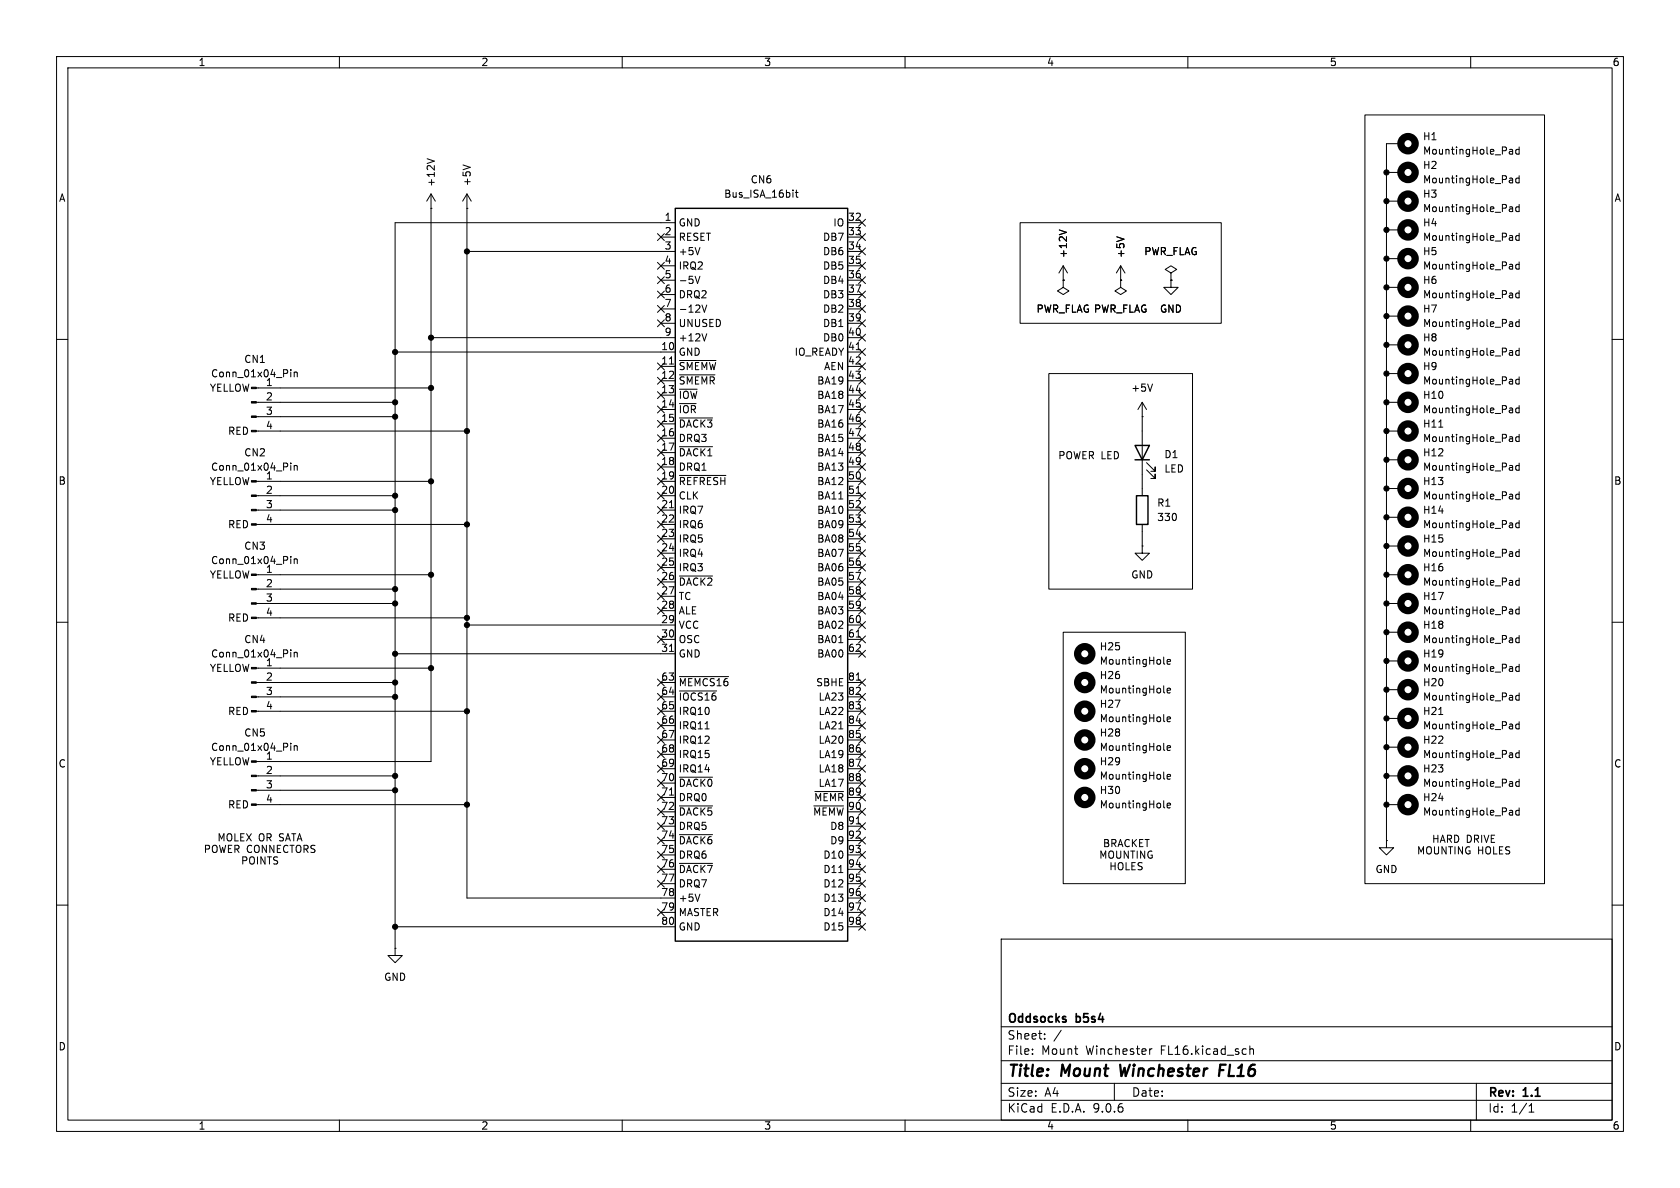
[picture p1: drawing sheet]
<svg xmlns="http://www.w3.org/2000/svg" width="297mm" height="210mm" viewBox="0 0 297 210" stroke-linecap="round" stroke-linejoin="round" font-family="sans-serif">
<g fill="none" stroke="#000" stroke-width=".18">
<path d="M10 10h277v190h-277zM12 12h273v186h-273zM60 10v2M110 10v2M160 10v2M210 10v2M260 10v2M75.5 28.1l1.3 .4M76.2 36.8h.1M76.2 34.3l-.8 1.3M76.2 34.3l.8 1.3M76.2 34.3v100.3h-30.9"/>
<path d="M81.9 29.2l1.2 .4M82.5 36.8h.1M82.5 34.3l-.7 1.3M82.5 34.3l.8 1.3M82.5 34.3v124.5h36.9M119.4 39.4h-49.6v128.2M140.2 33.6v.1M140.6 34h.5M140.8 33.6v1.1l.3 .2M149.9 39.4h2.5M151.8 38.8l1.2 1.2M153 38.8l-1.2 1.2"/>
<path d="M180.3 39.4h35.6v17.8h-35.6zM241.3 20.3h31.7v135.9h-31.7zM245.1 35.6h2.5M245.1 30.5h2.5M247.6 25.4h-2.5v123.2M267 26.4h.2l.2 .2v.6M267 31.5h.2l.2 .2v.6M267 36.6h.2l.2 .1v.7M267.4 37.3l-.4 .1M267.4 36.9h-.4M267.4 32.3h-.4M267.4 31.8h-.4"/>
<path d="M267.4 27.2h-.4M267.4 26.7l-.4 .1M268.6 26v1.2M268.6 31.1v1.2M268.6 36.1v1.3M268.6 26.5l-.4-.1-.2 .2 .1 .6h.5M268.6 31.5h-.4l-.2 .2 .1 .6h.5M268.6 36.6h-.4l-.2 .2 .1 .5h.5M76.2 59.7h43.2M82.5 44.5h36.9M116.2 48.9l1.2 1.2M116.2 46.4l1.2 1.2"/>
<path d="M116.2 54l1.2 1.2M116.2 41.3l1.2 1.2M116.2 51.5l1.2 1.2M116.2 56.5l1.2 1.3M116.8 41.9h2.6M116.8 47h2.6M116.8 49.5h2.6M116.8 52.1h2.6M116.8 54.6h2.6M116.8 57.2h2.6M117.4 48.9l-1.2 1.2M117.4 46.4l-1.2 1.2"/>
<path d="M117.4 54l-1.2 1.2M117.4 41.3l-1.2 1.2M117.4 51.5l-1.2 1.2M117.4 56.5l-1.2 1.3M122.9 48.8l.4 1.3 .4-1.3M123.7 43.8l-.4 1.2M124.1 53.9l.4 1.3 .4-1.3M124.9 59l-.4 1.3M149.9 41.9h2.5M149.9 44.5h2.5M149.9 47h2.5M149.9 49.5h2.5"/>
<path d="M149.9 52.1h2.5M149.9 54.6h2.5M149.9 57.2h2.5M149.9 59.7h2.5M151.8 46.4l1.2 1.2M151.8 43.8l1.2 1.3M151.8 41.3l1.2 1.2M151.8 59.1l1.2 1.2M151.8 56.5l1.2 1.3M151.8 51.5l1.2 1.2M151.8 54l1.2 1.2M151.8 48.9l1.2 1.2"/>
<path d="M153 48.9l-1.2 1.2M153 54l-1.2 1.2M153 56.5l-1.2 1.3M153 46.4l-1.2 1.2M153 43.8l-1.2 1.3M153 41.3l-1.2 1.2M153 59.1l-1.2 1.2M153 51.5l-1.2 1.2M187.3 40.6l1.2 .5M188 49.5v1.3l1 .6-1 .7-1.1-.7 1.1-.6M188 49.5h.1M188 47l-.8 1.3"/>
<path d="M188 47l.7 1.3M188 47v2.5M197.4 41.9l1.3 .4M198.1 49.5h.1M198.1 49.5v1.3l1 .6-1 .7-1-.7 1-.6M198.1 47l-.7 1.3M198.1 47l.8 1.3M198.1 47v2.5M207 48.3l1-.7-1-.6-1 .6 1 .7v1.2M207 49.5h.1M207 49.5v1.3h1.3l-1.3 1.3-1.3-1.3h1.3M245.1 40.6h2.5"/>
<path d="M245.1 50.8h2.5M245.1 45.7h2.5M245.1 55.9h2.5M267 41.6h.2l.2 .2v.7M267 46.7h.2l.2 .2v.7M267 51.8h.2l.2 .2v.6M267 56.9h.2l.2 .2v.6M267.4 42.4l-.4 .1M267.4 41.9l-.4 .1M267.4 52.6h-.4M267.4 52.1l-.4 .1M267.4 47.5l-.4 .1"/>
<path d="M267.4 47l-.4 .1M267.4 57.7h-.4M267.4 57.2h-.4M268.6 41.7l-.4-.1-.2 .3 .1 .5h.5M268.6 41.2v1.3M268.6 46.3v1.3M268.6 51.4v1.2M268.6 56.5v1.2M268.6 46.8l-.4-.1-.2 .3 .1 .5h.5M268.6 51.9l-.4-.1-.2 .2 .1 .6h.5M268.6 56.9h-.4l-.2 .2 .1 .6h.5M10 60h2"/>
<path d="M45.3 68.6h30.9M45.3 71.1h24.5M45.3 73.7h24.5M45.3 76.2h37.2M51.4 65.3v.2M51.4 65.8v.8M52 65.8v.8M52 65.9l.2-.1h.3l.1 .8M69.8 62.2h49.6M116.2 66.7l1.2 1.2M116.2 74.3l1.2 1.2M116.2 64.2l1.2 1.2"/>
<path d="M116.2 69.2l1.2 1.3M116.2 71.8l1.2 1.2M116.2 79.4l1.2 1.2M116.2 76.9l1.2 1.2M116.8 64.8h2.6M116.8 67.3h2.6M116.8 69.9h2.6M116.8 72.4h2.6M116.8 74.9h2.6M116.8 77.5h2.6M117.4 66.7l-1.2 1.2M117.4 74.3l-1.2 1.2"/>
<path d="M117.4 64.2l-1.2 1.2M117.4 79.4l-1.2 1.2M117.4 76.9l-1.2 1.2M117.4 69.2l-1.2 1.3M117.4 71.8l-1.2 1.2M118.4 64.4h.7M120.1 63.7h6.5M120.1 66.3h6.3M120.1 68.8h3.1M120.1 71.3h3M120.1 73.9h5.9M120.1 79h5.9"/>
<path d="M149.9 62.2h2.5M149.9 64.8h2.5M149.9 67.3h2.5M149.9 69.9h2.5M149.9 72.4h2.5M149.9 74.9h2.5M149.9 77.5h2.5M151.4 61.8h.7M151.8 79.4l1.2 1.2M151.8 66.7l1.2 1.2M151.8 61.6l1.2 1.2M151.8 69.2l1.2 1.3"/>
<path d="M151.8 74.3l1.2 1.2M151.8 71.8l1.2 1.2M151.8 64.2l1.2 1.2M151.8 76.9l1.2 1.2M153 79.4l-1.2 1.2M153 66.7l-1.2 1.2M153 76.9l-1.2 1.2M153 69.2l-1.2 1.3M153 61.6l-1.2 1.2M153 64.2l-1.2 1.2M153 74.3l-1.2 1.2M153 71.8l-1.2 1.2"/>
<path d="M185.4 66h25.4v38.1h-25.4zM201.9 73.7h.1M201.9 71.1l-.7 1.3M201.9 71.1l.8 1.3M201.9 71.1v16.5M203.7 67.9l-.4 1.3M245.1 71.1h2.5M245.1 76.2h2.5M245.1 61h2.5M245.1 66h2.5M254.4 75.5h.7M267 62h.2l.2 .1v.7"/>
<path d="M267 67h.2l.2 .2v.7M267 72.1h.2l.2 .2v.7M267 77.2h.2l.2 .2v.6M267.4 78h-.4M267.4 77.5l-.4 .1M267.4 72.9l-.4 .1M267.4 72.4l-.4 .1M267.4 62.7l-.4 .1M267.4 62.3h-.4M267.4 67.8l-.4 .1M267.4 67.3l-.4 .1M268.6 61.5v1.3"/>
<path d="M268.6 66.6v1.3M268.6 71.7v1.3M268.6 76.8v1.2M268.6 62h-.4l-.2 .2 .1 .5h.5M268.6 67.1l-.4-.1-.2 .3 .1 .5h.5M268.6 72.2l-.4-.1-.2 .3 .1 .5h.5M268.6 77.3l-.4-.1-.2 .2 .1 .6h.5M285 60h2M45.3 85.1h30.9M45.3 87.6h24.5M45.3 90.2h24.5M45.3 92.7h37.2"/>
<path d="M51.4 81.9v.1M51.4 82.3v.8M51.4 98.4v.1M51.4 98.8v.8M52 82.3v.8M52 98.8v.8M52 82.4l.2-.1h.3l.1 .8M52 98.9l.2-.1 .3 .1 .1 .7M116.2 94.6l1.2 1.3M116.2 87l1.2 1.2M116.2 84.5l1.2 1.2M116.2 89.6l1.2 1.2"/>
<path d="M116.2 92.1l1.2 1.2M116.2 97.2l1.2 1.2M116.2 99.7l1.2 1.2M116.2 81.9l1.2 1.3M116.8 80h2.6M116.8 82.6h2.6M116.8 85.1h2.6M116.8 87.6h2.6M116.8 90.2h2.6M116.8 92.7h2.6M116.8 95.3h2.6M116.8 97.8h2.6"/>
<path d="M117.4 94.6l-1.2 1.3M117.4 87l-1.2 1.2M117.4 84.5l-1.2 1.2M117.4 89.6l-1.2 1.2M117.4 92.1l-1.2 1.2M117.4 97.2l-1.2 1.2M117.4 99.7l-1.2 1.2M117.4 81.9l-1.2 1.3M118.4 89.8h.7M120.1 84h8.2M148.3 88.2h.7M149.9 80h2.5"/>
<path d="M149.9 82.6h2.5M149.9 85.1h2.5M149.9 87.6h2.5M149.9 90.2h2.5M149.9 92.7h2.5M149.9 95.3h2.5M149.9 97.8h2.5M151.4 87.2h.7M151.8 99.7l1.2 1.2M151.8 92.1l1.2 1.2M151.8 84.5l1.2 1.2M151.8 94.6l1.2 1.3"/>
<path d="M151.8 87l1.2 1.2M151.8 81.9l1.2 1.3M151.8 97.2l1.2 1.2M151.8 89.6l1.2 1.2M153 99.7l-1.2 1.2M153 89.6l-1.2 1.2M153 84.5l-1.2 1.2M153 87l-1.2 1.2M153 97.2l-1.2 1.2M153 94.6l-1.2 1.3M153 92.1l-1.2 1.2M153 81.9l-1.2 1.3"/>
<path d="M201.9 96.5v1.3h1.3l-1.3 1.3-1.2-1.3h1.2M201.9 96.5h.1M201.9 92.7v3.8M202.7 83.1l1.5 1.5v-.8v.8h-.7M202.7 81.8l1.5 1.5v-.7v.7h-.7M245.1 81.3h2.5M245.1 96.5h2.5M245.1 91.4h2.5M245.1 86.4h2.5M267 82.3h.2l.2 .2v.6M267 87.4h.2l.2 .1v.7M267 92.4h.2l.2 .2v.7"/>
<path d="M267 97.5h.2l.2 .2v.7M267.4 88.1l-.4 .1M267.4 83.1h-.4M267.4 82.6h-.4M267.4 98.3l-.4 .1M267.4 97.8l-.4 .1M267.4 93.2l-.4 .1M267.4 92.7l-.4 .1M267.4 87.7h-.4M268.6 81.9v1.2M268.6 86.9v1.3M268.6 92v1.3"/>
<path d="M268.6 97.1v1.3M268.6 82.3h-.4l-.2 .2 .1 .6h.5M268.6 87.4h-.4l-.2 .2 .1 .5h.5M268.6 92.5l-.4-.1-.2 .3 .1 .5h.5M268.6 97.6l-.4-.1-.2 .3 .1 .5h.5M10 110h2M45.3 118.1h30.9M45.3 101.6h30.9M45.3 104.1h24.5M45.3 106.7h24.5M45.3 109.2h37.2M51.4 114.9v.1"/>
<path d="M51.4 115.3v.8M52 115.3v.8M52 115.4l.2-.1 .3 .1 .1 .7M69.8 115.6h49.6M82.5 110.5h36.9M116.2 102.3l1.2 1.2M116.2 107.3l1.2 1.3M116.2 112.4l1.2 1.2M116.2 104.8l1.2 1.2M116.8 100.3h2.6M116.8 102.9h2.6M116.8 105.4h2.6"/>
<path d="M116.8 108h2.6M116.8 113h2.6M117.4 102.3l-1.2 1.2M117.4 107.3l-1.2 1.3M117.4 112.4l-1.2 1.2M117.4 104.8l-1.2 1.2M118.4 115.2h.7M120.1 101.8h5.9M120.1 119.6h8.7M148.3 113.6h.7M149.9 100.3h2.5M149.9 102.9h2.5"/>
<path d="M149.9 105.4h2.5M149.9 108h2.5M149.9 110.5h2.5M149.9 113h2.5M149.9 115.6h2.5M151.4 112.6h.7M151.8 107.3l1.2 1.3M151.8 115l1.2 1.2M151.8 112.4l1.2 1.2M151.8 104.8l1.2 1.2M151.8 109.9l1.2 1.2M151.8 102.3l1.2 1.2"/>
<path d="M153 107.3l-1.2 1.3M153 115l-1.2 1.2M153 112.4l-1.2 1.2M153 104.8l-1.2 1.2M153 109.9l-1.2 1.2M153 102.3l-1.2 1.2M188 111.8h21.5v44.4h-21.5zM205.7 117.2l.2 .2M206.3 117l.6-.1v-.3h-.4l-.2 .2 .1 .6h.5M245.1 116.8h2.5M245.1 101.6h2.5M245.1 106.7h2.5"/>
<path d="M245.1 111.8h2.5M267 102.6h.2l.2 .2v.6M267 107.7h.2l.2 .2v.6M267 112.8h.2l.2 .1v.7M267 117.8h.2l.2 .2v.7M267.4 113.5l-.4 .1M267.4 118.6l-.4 .1M267.4 118.1l-.4 .1M267.4 103.4h-.4M267.4 102.9l-.4 .1M267.4 113.1h-.4M267.4 108.5h-.4"/>
<path d="M267.4 108h-.4M268.6 102.2v1.2M268.6 107.3v1.2M268.6 112.3v1.3M268.6 117.4v1.3M268.6 102.7l-.4-.1-.2 .2 .1 .6h.5M268.6 107.7h-.4l-.2 .2 .1 .6h.5M268.6 112.8h-.4l-.2 .2 .1 .5h.5M268.6 117.9l-.4-.1-.2 .3 .1 .5h.5M285 110h2M45.3 120.7h24.5M45.3 123.2h24.5"/>
<path d="M45.3 125.7h37.2M45.3 137.2h24.5M45.3 139.7h24.5M51.4 131.4v.1M51.4 131.8v.9M52 131.8v.9M52 131.9l.2-.1 .3 .1 .1 .8M116.2 125.1l1.2 1.2M116.2 120l1.2 1.3M116.2 135.3l1.2 1.2M116.2 122.6l1.2 1.2M116.2 137.8l1.2 1.2"/>
<path d="M116.2 132.7l1.2 1.3M116.2 130.2l1.2 1.2M116.2 127.7l1.2 1.2M116.8 120.7h2.6M116.8 123.2h2.6M116.8 125.7h2.6M116.8 128.3h2.6M116.8 130.8h2.6M116.8 133.4h2.6M116.8 135.9h2.6M116.8 138.4h2.6M117.4 137.8l-1.2 1.2"/>
<path d="M117.4 125.1l-1.2 1.2M117.4 120l-1.2 1.3M117.4 135.3l-1.2 1.2M117.4 122.6l-1.2 1.2M117.4 132.7l-1.2 1.3M117.4 130.2l-1.2 1.2M117.4 127.7l-1.2 1.2M120.1 122.1h6.6M120.1 137.4h5.9M124.6 128.8h.8M144.1 139.9h5M149.9 120.7h2.5"/>
<path d="M149.9 123.2h2.5M149.9 125.7h2.5M149.9 128.3h2.5M149.9 130.8h2.5M149.9 133.4h2.5M149.9 135.9h2.5M149.9 138.4h2.5M151.4 120.2h.7M151.8 135.3l1.2 1.2M151.8 132.7l1.2 1.3M151.8 137.8l1.2 1.2M151.8 122.6l1.2 1.2"/>
<path d="M151.8 125.1l1.2 1.2M151.8 127.7l1.2 1.2M151.8 130.2l1.2 1.2M151.8 120l1.2 1.3M153 135.3l-1.2 1.2M153 132.7l-1.2 1.3M153 137.8l-1.2 1.2M153 122.6l-1.2 1.2M153 125.1l-1.2 1.2M153 127.7l-1.2 1.2M153 130.2l-1.2 1.2M153 120l-1.2 1.3"/>
<path d="M205.7 137.6l.2 .1M205.7 122.3l.2 .2M205.7 132.5l.2 .2M205.7 127.4l.2 .2M206.3 137.3l.6-.1v-.2l-.4-.1-.2 .2 .1 .6h.5M206.3 122.1l.6-.1v-.3h-.4l-.2 .1 .1 .6h.5M206.3 127.2l.6-.2v-.2l-.4-.1-.2 .2 .1 .6h.5M206.3 132.2l.6-.1v-.2l-.4-.1-.2 .2 .1 .6h.5M245.1 137.2h2.5M245.1 127h2.5M245.1 132.1h2.5M245.1 121.9h2.5"/>
<path d="M254.4 126.3h.7M267 122.9h.2l.2 .2v.7M267 128h.2l.2 .2v.6M267 133.1h.2l.2 .2v.6M267 138.2h.2l.2 .1v.7M267.4 128.8h-.4M267.4 128.3l-.4 .1M267.4 133.9h-.4M267.4 133.4h-.4M267.4 138.9l-.4 .1M267.4 138.5h-.4M267.4 123.7l-.4 .1"/>
<path d="M267.4 123.2l-.4 .1M268.6 122.5v1.3M268.6 127.6v1.2M268.6 132.7v1.2M268.6 137.7v1.3M268.6 123l-.4-.1-.2 .3 .1 .5h.5M268.6 128.1l-.4-.1-.2 .2 .1 .6h.5M268.6 133.1h-.4l-.2 .2 .1 .6h.5M268.6 138.2h-.4l-.2 .2 .1 .5h.5M45.3 142.2h37.2M116.2 145.4l1.2 1.3M116.2 148l1.2 1.2"/>
<path d="M116.2 153.1l1.2 1.2M116.2 150.5l1.2 1.2M116.2 155.6l1.2 1.2M116.2 142.9l1.2 1.2M116.2 140.4l1.2 1.2M116.8 141h2.6M116.8 143.5h2.6M116.8 146.1h2.6M116.8 148.6h2.6M116.8 151.1h2.6M116.8 153.7h2.6M116.8 156.2h2.6"/>
<path d="M117.4 142.9l-1.2 1.2M117.4 150.5l-1.2 1.2M117.4 148l-1.2 1.2M117.4 140.4l-1.2 1.2M117.4 145.4l-1.2 1.3M117.4 153.1l-1.2 1.2M117.4 155.6l-1.2 1.2M118.4 140.6h.7M120.1 142.5h5.9M120.1 147.5h5.9M120.1 152.6h5.9M123.7 158.1l-.4 1.2"/>
<path d="M143.9 142.5h5.2M148.3 154.2h.7M149.9 141h2.5M149.9 143.5h2.5M149.9 146.1h2.5M149.9 148.6h2.5M149.9 151.1h2.5M149.9 153.7h2.5M149.9 156.2h2.5M149.9 158.8h2.5M151.4 145.6h.7M151.8 158.1l1.2 1.3"/>
<path d="M151.8 148l1.2 1.2M151.8 142.9l1.2 1.2M151.8 145.4l1.2 1.3M151.8 140.4l1.2 1.2M151.8 150.5l1.2 1.2M151.8 153.1l1.2 1.2M151.8 155.6l1.2 1.2M153 158.1l-1.2 1.3M153 148l-1.2 1.2M153 142.9l-1.2 1.2M153 145.4l-1.2 1.3M153 140.4l-1.2 1.2"/>
<path d="M153 150.5l-1.2 1.2M153 153.1l-1.2 1.2M153 155.6l-1.2 1.2M205.7 142.6l.2 .2M206.3 142.4l.6-.1v-.3h-.4l-.2 .2 .1 .6h.5M245.1 148.6v1.3h1.3l-1.3 1.2-1.3-1.2h1.3M245.1 148.6h.1M245.1 142.2h2.5M267 143.2h.2l.2 .2v.7M267.4 144l-.4 .1M267.4 143.5l-.4 .1M268.6 142.8v1.3"/>
<path d="M268.6 143.3l-.4-.1-.2 .3 .1 .5h.5M10 160h2M69.8 167.6v1.3h1.3l-1.3 1.3-1.2-1.3h1.2M69.8 167.6h.1M69.8 163.8h49.6M116.2 160.7l1.2 1.2M116.8 161.3h2.6M117.4 160.7l-1.2 1.2M149.9 161.3h2.5M149.9 163.8h2.5M151.8 160.7l1.2 1.2M151.8 163.2l1.2 1.2"/>
<path d="M153 160.7l-1.2 1.2M153 163.2l-1.2 1.2M177 166h108v32h-108zM285 160h2M60 198v2M110 198v2M160 198v2M177 194.5h108M177 191.5h108M177 187.5h108M177 181.5h108M182.5 186.3v.1"/>
<path d="M182.5 185.5v.1M184.7 183.6v.1M184.7 182.8v.1M187.6 182.1l-1.3 2M197 191.5v3M203.2 185.4v1M203.7 185.4l-.3 .1-.2 .2M210 198v2M221 185.5l.2-.1 .3 .1 .1 .9M221 184.9v1.5M260 198v2M261 191.5v6.5"/>
<path d="M270.3 196.6h.9M270.3 195.5l.4-.4v1.5"/>
</g>
<path d="M198 188.2l.3 2 .5-1.4M215.6 189.2h.7M216.7 188.2h-1l-.2 2" fill="none" stroke="#000" stroke-width=".4"/>
<g fill="none" stroke="#000" stroke-width="1.3">
<circle cx="248.9" cy="30.5" r="1.27"/>
<circle cx="248.9" cy="35.6" r="1.27"/>
<circle cx="248.9" cy="25.4" r="1.27"/>
<circle cx="248.9" cy="50.8" r="1.27"/>
<circle cx="248.9" cy="40.6" r="1.27"/>
<circle cx="248.9" cy="55.9" r="1.27"/>
<circle cx="248.9" cy="45.7" r="1.27"/>
<circle cx="248.9" cy="61" r="1.27"/>
<circle cx="248.9" cy="76.2" r="1.27"/>
<circle cx="248.9" cy="66" r="1.27"/>
<circle cx="248.9" cy="71.1" r="1.27"/>
<circle cx="248.9" cy="81.3" r="1.27"/>
<circle cx="248.9" cy="86.4" r="1.27"/>
<circle cx="248.9" cy="91.4" r="1.27"/>
<circle cx="248.9" cy="96.5" r="1.27"/>
<circle cx="191.8" cy="115.6" r="1.27"/>
<circle cx="248.9" cy="111.8" r="1.27"/>
<circle cx="248.9" cy="101.6" r="1.27"/>
<circle cx="248.9" cy="116.8" r="1.27"/>
<circle cx="248.9" cy="106.7" r="1.27"/>
<circle cx="191.8" cy="120.6" r="1.27"/>
<circle cx="191.8" cy="125.7" r="1.27"/>
<circle cx="191.8" cy="135.9" r="1.27"/>
<circle cx="191.8" cy="130.8" r="1.27"/>
<circle cx="248.9" cy="121.9" r="1.27"/>
<circle cx="248.9" cy="127" r="1.27"/>
<circle cx="248.9" cy="137.2" r="1.27"/>
<circle cx="248.9" cy="132.1" r="1.27"/>
<circle cx="191.8" cy="141" r="1.27"/>
<circle cx="248.9" cy="142.2" r="1.27"/>
</g>
<path d="M119.4 36.8h30.5v129.6h-30.5zM200.7 78.7h2.5l-1.3 2.6zM200.7 81.3h2.5M200.9 87.6h2v5.1h-2z" fill="none" stroke="#000" stroke-width=".25"/>
<g fill="#000" stroke="#000" stroke-width=".18">
<path d="M44.4 68.5h.9v.2h-.9zM44.4 71h.9v.2h-.9zM44.4 73.5h.9v.3h-.9zM44.4 76.1h.9v.2h-.9zM44.4 85h.9v.2h-.9zM44.4 87.5h.9v.3h-.9zM44.4 90h.9v.3h-.9zM44.4 92.6h.9v.2h-.9zM44.4 118h.9v.2h-.9zM44.4 101.5h.9v.2h-.9zM44.4 104h.9v.3h-.9zM44.4 106.6h.9v.2h-.9z"/>
<path d="M44.4 109.1h.9v.2h-.9zM44.4 120.5h.9v.3h-.9zM44.4 123.1h.9v.2h-.9zM44.4 125.6h.9v.3h-.9zM44.4 134.5h.9v.2h-.9zM44.4 137h.9v.3h-.9zM44.4 139.6h.9v.2h-.9zM44.4 142.1h.9v.3h-.9z"/>
<circle cx="245.1" cy="35.6" r=".46"/>
<circle cx="245.1" cy="30.5" r=".46"/>
<circle cx="76.2" cy="59.7" r=".46"/>
<circle cx="82.5" cy="44.5" r=".46"/>
<circle cx="245.1" cy="40.6" r=".46"/>
<circle cx="245.1" cy="55.9" r=".46"/>
<circle cx="245.1" cy="50.8" r=".46"/>
<circle cx="245.1" cy="45.7" r=".46"/>
<circle cx="69.8" cy="73.7" r=".46"/>
<circle cx="69.8" cy="71.1" r=".46"/>
<circle cx="69.8" cy="62.2" r=".46"/>
<circle cx="76.2" cy="68.6" r=".46"/>
<circle cx="82.5" cy="76.2" r=".46"/>
<circle cx="245.1" cy="71.1" r=".46"/>
<circle cx="245.1" cy="61" r=".46"/>
<circle cx="245.1" cy="66" r=".46"/>
<circle cx="245.1" cy="76.2" r=".46"/>
<circle cx="69.8" cy="90.2" r=".46"/>
<circle cx="69.8" cy="87.6" r=".46"/>
<circle cx="76.2" cy="85.1" r=".46"/>
<circle cx="82.5" cy="92.7" r=".46"/>
<circle cx="245.1" cy="81.3" r=".46"/>
<circle cx="245.1" cy="91.4" r=".46"/>
<circle cx="245.1" cy="96.5" r=".46"/>
<circle cx="245.1" cy="86.4" r=".46"/>
<circle cx="69.8" cy="106.7" r=".46"/>
<circle cx="69.8" cy="115.6" r=".46"/>
<circle cx="69.8" cy="104.1" r=".46"/>
<circle cx="76.2" cy="118.1" r=".46"/>
<circle cx="76.2" cy="101.6" r=".46"/>
<circle cx="82.5" cy="110.5" r=".46"/>
<circle cx="82.5" cy="109.2" r=".46"/>
<circle cx="245.1" cy="101.6" r=".46"/>
<circle cx="245.1" cy="106.7" r=".46"/>
<circle cx="245.1" cy="116.8" r=".46"/>
<circle cx="245.1" cy="111.8" r=".46"/>
<circle cx="69.8" cy="123.2" r=".46"/>
<circle cx="69.8" cy="139.7" r=".46"/>
<circle cx="69.8" cy="120.7" r=".46"/>
<circle cx="69.8" cy="137.2" r=".46"/>
<circle cx="82.5" cy="125.7" r=".46"/>
<circle cx="245.1" cy="121.9" r=".46"/>
<circle cx="245.1" cy="127" r=".46"/>
<circle cx="245.1" cy="137.2" r=".46"/>
<circle cx="245.1" cy="132.1" r=".46"/>
<circle cx="82.5" cy="142.2" r=".46"/>
<circle cx="245.1" cy="142.2" r=".46"/>
<circle cx="69.8" cy="163.8" r=".46"/>
</g>
<g font-size="2.8">
<text x="178" y="190.9">Title:</text>
<text x="187.7" y="190.9">Mount</text>
<text x="198.8" y="190.9">Winchester</text>
<text x="217.2" y="190.9">FL16</text>
</g>
<g font-size="2.1">
<text x="178" y="184">Sheet:</text>
<text x="178" y="181.2">Oddsocks</text>
<text x="190.3" y="181.2">b5s4</text>
<text x="178" y="186.7">File:</text>
<text x="184.1" y="186.7">Mount</text>
<text x="192" y="186.7">Winchester</text>
<text x="205.3" y="186.7">FL16.kicad_sch</text>
<text x="178" y="196.9">KiCad</text>
<text x="178" y="194.1">Size:</text>
<text x="184.7" y="194.1">A4</text>
<text x="185.7" y="196.9">E.D.A.</text>
<text x="193.3" y="196.9">9.0.6</text>
<text x="200" y="194.1">Date:</text>
<text x="263" y="194.3">Rev:</text>
<text x="263" y="196.9">Id:</text>
<text x="267.1" y="196.9">1/1</text>
<text x="269.4" y="194.3">1.1</text>
</g>
<g font-size="1.8">
<text x="35" y="11.9">1</text>
<text x="85" y="11.9">2</text>
<text x="135" y="11.9">3</text>
<text x="185" y="11.9">4</text>
<text x="235" y="11.9">5</text>
<text x="285" y="11.9">6</text>
<text x="251.5" y="25">H1</text>
<text x="251.5" y="27.5">MountingHole_Pad</text>
<text x="10.3" y="35.9">A</text>
<text x="77.1" y="33.1" transform="rotate(-90 77.1 33.1)">+12V</text>
<text x="83.4" y="33" transform="rotate(-90 83.4 33)">+5V</text>
<text x="127.9" y="35.2">Bus_ISA_16bit</text>
<text x="132.6" y="32.6">CN6</text>
<text x="251.5" y="35.2">H3</text>
<text x="251.5" y="30.1">H2</text>
<text x="251.5" y="32.6">MountingHole_Pad</text>
<text x="285.3" y="35.9">A</text>
<text x="117.4" y="39.1">1</text>
<text x="117.4" y="41.7">2</text>
<text x="119.9" y="40.2">GND</text>
<text x="147.2" y="40.2">IO</text>
<text x="149.8" y="39.1">32</text>
<text x="149.8" y="41.7">33</text>
<text x="251.5" y="40.2">H4</text>
<text x="251.5" y="37.7">MountingHole_Pad</text>
<text x="117.4" y="44.2">3</text>
<text x="117.4" y="46.7">4</text>
<text x="119.9" y="42.8">RESET</text>
<text x="119.9" y="45.3">+5V</text>
<text x="119.9" y="47.9">IRQ2</text>
<text x="145.4" y="42.8">DB7</text>
<text x="145.4" y="45.3">DB6</text>
<text x="145.4" y="47.9">DB5</text>
<text x="149.8" y="44.2">34</text>
<text x="149.8" y="46.7">35</text>
<text x="188.8" y="45.7" transform="rotate(-90 188.8 45.7)">+12V</text>
<text x="199" y="45.7" transform="rotate(-90 199 45.7)">+5V</text>
<text x="202.2" y="45.3">PWR_FLAG</text>
<text x="251.5" y="42.8">MountingHole_Pad</text>
<text x="251.5" y="45.3">H5</text>
<text x="251.5" y="47.9">MountingHole_Pad</text>
<text x="117.4" y="49.3">5</text>
<text x="117.4" y="51.8">6</text>
<text x="119.9" y="50.4">-5V</text>
<text x="119.9" y="52.9">DRQ2</text>
<text x="145.4" y="50.4">DB4</text>
<text x="145.4" y="52.9">DB3</text>
<text x="149.8" y="49.3">36</text>
<text x="149.8" y="51.8">37</text>
<text x="251.5" y="50.4">H6</text>
<text x="251.5" y="52.9">MountingHole_Pad</text>
<text x="117.4" y="54.4">7</text>
<text x="117.4" y="56.9">8</text>
<text x="117.4" y="59.4">9</text>
<text x="119.9" y="55.5">-12V</text>
<text x="119.9" y="58">UNUSED</text>
<text x="145.4" y="55.5">DB2</text>
<text x="145.4" y="58">DB1</text>
<text x="149.8" y="54.4">38</text>
<text x="149.8" y="56.9">39</text>
<text x="149.8" y="59.4">40</text>
<text x="183.1" y="55.5">PWR_FLAG PWR_FLAG</text>
<text x="205" y="55.5">GND</text>
<text x="251.5" y="55.5">H7</text>
<text x="251.5" y="58">MountingHole_Pad</text>
<text x="43.1" y="64.4">CN1</text>
<text x="116.8" y="62">10</text>
<text x="116.8" y="64.5">11</text>
<text x="119.9" y="60.6">+12V</text>
<text x="119.9" y="63.1">GND</text>
<text x="119.9" y="65.6">~{SMEMW}</text>
<text x="140.4" y="63.1">IO_READY</text>
<text x="145.4" y="60.6">DB0</text>
<text x="145.6" y="65.6">AEN</text>
<text x="149.8" y="62">41</text>
<text x="149.8" y="64.5">42</text>
<text x="251.5" y="60.6">H8</text>
<text x="251.5" y="63.1">MountingHole_Pad</text>
<text x="251.5" y="65.6">H9</text>
<text x="37" y="69.4">YELLOW</text>
<text x="37.2" y="66.9">Conn_01x04_Pin</text>
<text x="46.9" y="68.3">1</text>
<text x="46.9" y="70.9">2</text>
<text x="116.8" y="67.1">12</text>
<text x="116.8" y="69.6">13</text>
<text x="119.9" y="68.2">~{SMEMR}</text>
<text x="119.9" y="70.7">~{IOW}</text>
<text x="144.4" y="68.2">BA19</text>
<text x="144.4" y="70.7">BA18</text>
<text x="149.8" y="67.1">43</text>
<text x="149.8" y="69.6">44</text>
<text x="199.9" y="69.4">+5V</text>
<text x="251.5" y="70.7">H10</text>
<text x="251.5" y="68.2">MountingHole_Pad</text>
<text x="40.2" y="77.1">RED</text>
<text x="46.9" y="73.4">3</text>
<text x="46.9" y="75.9">4</text>
<text x="116.8" y="72.1">14</text>
<text x="116.8" y="74.7">15</text>
<text x="116.8" y="77.2">16</text>
<text x="119.9" y="73.3">~{IOR}</text>
<text x="119.9" y="75.8">~{DACK3}</text>
<text x="144.4" y="73.3">BA17</text>
<text x="144.4" y="75.8">BA16</text>
<text x="149.8" y="72.1">45</text>
<text x="149.8" y="74.7">46</text>
<text x="149.8" y="77.2">47</text>
<text x="251.5" y="75.8">H11</text>
<text x="251.5" y="73.3">MountingHole_Pad</text>
<text x="37.2" y="83.4">Conn_01x04_Pin</text>
<text x="43.1" y="80.9">CN2</text>
<text x="116.8" y="79.8">17</text>
<text x="116.8" y="82.3">18</text>
<text x="119.9" y="78.3">DRQ3</text>
<text x="119.9" y="80.9">~{DACK1}</text>
<text x="119.9" y="83.4">DRQ1</text>
<text x="144.4" y="78.3">BA15</text>
<text x="144.4" y="80.9">BA14</text>
<text x="144.4" y="83.4">BA13</text>
<text x="149.8" y="79.8">48</text>
<text x="149.8" y="82.3">49</text>
<text x="187" y="81.4">POWER LED</text>
<text x="205.7" y="81.2">D1</text>
<text x="205.7" y="83.7">LED</text>
<text x="251.5" y="80.9">H12</text>
<text x="251.5" y="83.4">MountingHole_Pad</text>
<text x="251.5" y="78.3">MountingHole_Pad</text>
<text x="10.3" y="85.9">B</text>
<text x="37" y="86">YELLOW</text>
<text x="46.9" y="84.8">1</text>
<text x="46.9" y="87.4">2</text>
<text x="46.9" y="89.9">3</text>
<text x="116.8" y="84.8">19</text>
<text x="116.8" y="87.4">20</text>
<text x="116.8" y="89.9">21</text>
<text x="119.9" y="86">~{REFRESH}</text>
<text x="119.9" y="88.5">CLK</text>
<text x="144.4" y="86">BA12</text>
<text x="144.4" y="88.5">BA11</text>
<text x="149.8" y="84.8">50</text>
<text x="149.8" y="87.4">51</text>
<text x="149.8" y="89.9">52</text>
<text x="204.5" y="89.8">R1</text>
<text x="251.5" y="86">H13</text>
<text x="251.5" y="88.5">MountingHole_Pad</text>
<text x="285.3" y="85.9">B</text>
<text x="40.2" y="93.6">RED</text>
<text x="46.9" y="92.5">4</text>
<text x="116.8" y="92.5">22</text>
<text x="116.8" y="95">23</text>
<text x="119.9" y="91">IRQ7</text>
<text x="119.9" y="93.6">IRQ6</text>
<text x="144.4" y="91">BA10</text>
<text x="144.4" y="93.6">BA09</text>
<text x="149.8" y="92.5">53</text>
<text x="149.8" y="95">54</text>
<text x="204.5" y="92.3">330</text>
<text x="251.5" y="91">H14</text>
<text x="251.5" y="93.6">MountingHole_Pad</text>
<text x="37.2" y="99.9">Conn_01x04_Pin</text>
<text x="43.1" y="97.4">CN3</text>
<text x="46.9" y="101.3">1</text>
<text x="116.8" y="97.5">24</text>
<text x="116.8" y="100.1">25</text>
<text x="119.9" y="96.1">IRQ5</text>
<text x="119.9" y="98.7">IRQ4</text>
<text x="119.9" y="101.2">IRQ3</text>
<text x="144.4" y="96.1">BA08</text>
<text x="144.4" y="98.7">BA07</text>
<text x="144.4" y="101.2">BA06</text>
<text x="149.8" y="97.5">55</text>
<text x="149.8" y="100.1">56</text>
<text x="251.5" y="96.1">H15</text>
<text x="251.5" y="101.2">H16</text>
<text x="251.5" y="98.7">MountingHole_Pad</text>
<text x="37" y="102.5">YELLOW</text>
<text x="46.9" y="103.9">2</text>
<text x="46.9" y="106.4">3</text>
<text x="116.8" y="102.6">26</text>
<text x="116.8" y="105.2">27</text>
<text x="116.8" y="107.7">28</text>
<text x="119.9" y="103.7">~{DACK2}</text>
<text x="119.9" y="106.3">TC</text>
<text x="144.4" y="103.7">BA05</text>
<text x="144.4" y="106.3">BA04</text>
<text x="149.8" y="102.6">57</text>
<text x="149.8" y="105.2">58</text>
<text x="149.8" y="107.7">59</text>
<text x="199.9" y="102.5">GND</text>
<text x="251.5" y="106.3">H17</text>
<text x="251.5" y="103.7">MountingHole_Pad</text>
<text x="40.2" y="110.1">RED</text>
<text x="43.1" y="113.9">CN4</text>
<text x="46.9" y="109">4</text>
<text x="116.8" y="110.2">29</text>
<text x="116.8" y="112.8">30</text>
<text x="119.9" y="108.8">ALE</text>
<text x="119.9" y="111.4">VCC</text>
<text x="119.9" y="113.9">OSC</text>
<text x="144.4" y="108.8">BA03</text>
<text x="144.4" y="111.4">BA02</text>
<text x="144.4" y="113.9">BA01</text>
<text x="149.8" y="110.2">60</text>
<text x="149.8" y="112.8">61</text>
<text x="251.5" y="111.4">H18</text>
<text x="251.5" y="113.9">MountingHole_Pad</text>
<text x="251.5" y="108.8">MountingHole_Pad</text>
<text x="37" y="119">YELLOW</text>
<text x="37.2" y="116.4">Conn_01x04_Pin</text>
<text x="46.9" y="117.9">1</text>
<text x="116.8" y="115.3">31</text>
<text x="119.9" y="116.4">GND</text>
<text x="144.4" y="116.4">BA00</text>
<text x="149.8" y="115.3">62</text>
<text x="194.3" y="115.2">H25</text>
<text x="194.3" y="117.7">MountingHole</text>
<text x="251.5" y="116.4">H19</text>
<text x="251.5" y="119">MountingHole_Pad</text>
<text x="46.9" y="120.4">2</text>
<text x="46.9" y="122.9">3</text>
<text x="46.9" y="125.5">4</text>
<text x="116.8" y="120.4">63</text>
<text x="116.8" y="122.9">64</text>
<text x="116.8" y="125.5">65</text>
<text x="119.9" y="121.5">~{MEMCS16}</text>
<text x="119.9" y="124.1">~{IOCS16}</text>
<text x="144.2" y="121.5">SBHE</text>
<text x="144.6" y="124.1">LA23</text>
<text x="149.8" y="120.4">81</text>
<text x="149.8" y="122.9">82</text>
<text x="149.8" y="125.5">83</text>
<text x="194.3" y="120.2">H26</text>
<text x="194.3" y="125.3">H27</text>
<text x="194.3" y="122.8">MountingHole</text>
<text x="251.5" y="121.5">H20</text>
<text x="251.5" y="124.1">MountingHole_Pad</text>
<text x="40.2" y="126.6">RED</text>
<text x="43.1" y="130.4">CN5</text>
<text x="116.8" y="128">66</text>
<text x="116.8" y="130.6">67</text>
<text x="119.9" y="126.6">IRQ10</text>
<text x="119.9" y="129.1">IRQ11</text>
<text x="119.9" y="131.7">IRQ12</text>
<text x="144.6" y="126.6">LA22</text>
<text x="144.6" y="129.1">LA21</text>
<text x="144.6" y="131.7">LA20</text>
<text x="149.8" y="128">84</text>
<text x="149.8" y="130.6">85</text>
<text x="194.3" y="130.4">H28</text>
<text x="194.3" y="127.9">MountingHole</text>
<text x="251.5" y="126.6">H21</text>
<text x="251.5" y="131.7">H22</text>
<text x="251.5" y="129.1">MountingHole_Pad</text>
<text x="10.3" y="135.9">C</text>
<text x="37" y="135.5">YELLOW</text>
<text x="37.2" y="132.9">Conn_01x04_Pin</text>
<text x="46.9" y="134.4">1</text>
<text x="46.9" y="136.9">2</text>
<text x="116.8" y="133.1">68</text>
<text x="116.8" y="135.6">69</text>
<text x="119.9" y="134.2">IRQ15</text>
<text x="119.9" y="136.8">IRQ14</text>
<text x="144.6" y="134.2">LA19</text>
<text x="144.6" y="136.8">LA18</text>
<text x="149.8" y="133.1">86</text>
<text x="149.8" y="135.6">87</text>
<text x="194.3" y="135.5">H29</text>
<text x="194.3" y="132.9">MountingHole</text>
<text x="251.5" y="136.8">H23</text>
<text x="251.5" y="134.2">MountingHole_Pad</text>
<text x="285.3" y="135.9">C</text>
<text x="40.2" y="143.1">RED</text>
<text x="46.9" y="139.4">3</text>
<text x="46.9" y="142">4</text>
<text x="116.8" y="138.2">70</text>
<text x="116.8" y="140.7">71</text>
<text x="116.8" y="143.3">72</text>
<text x="119.9" y="139.3">~{DACK0}</text>
<text x="119.9" y="141.8">DRQ0</text>
<text x="143.8" y="141.8">~{MEMR}</text>
<text x="144.6" y="139.3">LA17</text>
<text x="149.8" y="138.2">88</text>
<text x="149.8" y="140.7">89</text>
<text x="149.8" y="143.3">90</text>
<text x="194.3" y="140.6">H30</text>
<text x="194.3" y="138">MountingHole</text>
<text x="194.3" y="143.1">MountingHole</text>
<text x="251.5" y="141.8">H24</text>
<text x="251.5" y="139.3">MountingHole_Pad</text>
<text x="38.3" y="148.9">MOLEX OR SATA</text>
<text x="116.8" y="145.8">73</text>
<text x="116.8" y="148.3">74</text>
<text x="119.9" y="144.4">~{DACK5}</text>
<text x="119.9" y="146.9">DRQ5</text>
<text x="119.9" y="149.5">~{DACK6}</text>
<text x="143.6" y="144.4">~{MEMW}</text>
<text x="146.7" y="146.9">D8</text>
<text x="146.7" y="149.5">D9</text>
<text x="149.8" y="145.8">91</text>
<text x="149.8" y="148.3">92</text>
<text x="194.9" y="150">BRACKET</text>
<text x="251.5" y="144.4">MountingHole_Pad</text>
<text x="253.1" y="149.2">HARD DRIVE</text>
<text x="35.9" y="151">POWER CONNECTORS</text>
<text x="42.5" y="153">POINTS</text>
<text x="116.8" y="150.9">75</text>
<text x="116.8" y="153.4">76</text>
<text x="116.8" y="156">77</text>
<text x="119.9" y="152">DRQ6</text>
<text x="119.9" y="154.5">~{DACK7}</text>
<text x="145.5" y="152">D10</text>
<text x="145.5" y="154.5">D11</text>
<text x="149.8" y="150.9">93</text>
<text x="149.8" y="153.4">94</text>
<text x="149.8" y="156">95</text>
<text x="194.2" y="152">MOUNTING</text>
<text x="196" y="154">HOLES</text>
<text x="243.1" y="154.5">GND</text>
<text x="250.4" y="151.2">MOUNTING HOLES</text>
<text x="116.8" y="158.5">78</text>
<text x="116.8" y="161">79</text>
<text x="119.9" y="157.1">DRQ7</text>
<text x="119.9" y="159.6">+5V</text>
<text x="145.5" y="157.1">D12</text>
<text x="145.5" y="159.6">D13</text>
<text x="149.8" y="158.5">96</text>
<text x="149.8" y="161">97</text>
<text x="116.8" y="163.6">80</text>
<text x="119.9" y="162.2">MASTER</text>
<text x="119.9" y="164.7">GND</text>
<text x="145.5" y="162.2">D14</text>
<text x="145.5" y="164.7">D15</text>
<text x="149.8" y="163.6">98</text>
<text x="67.8" y="173.6">GND</text>
<text x="10.3" y="185.9">D</text>
<text x="285.3" y="185.9">D</text>
<text x="35" y="199.9">1</text>
<text x="85" y="199.9">2</text>
<text x="135" y="199.9">3</text>
<text x="185" y="199.9">4</text>
<text x="235" y="199.9">5</text>
<text x="285" y="199.9">6</text>
</g>
</svg>
